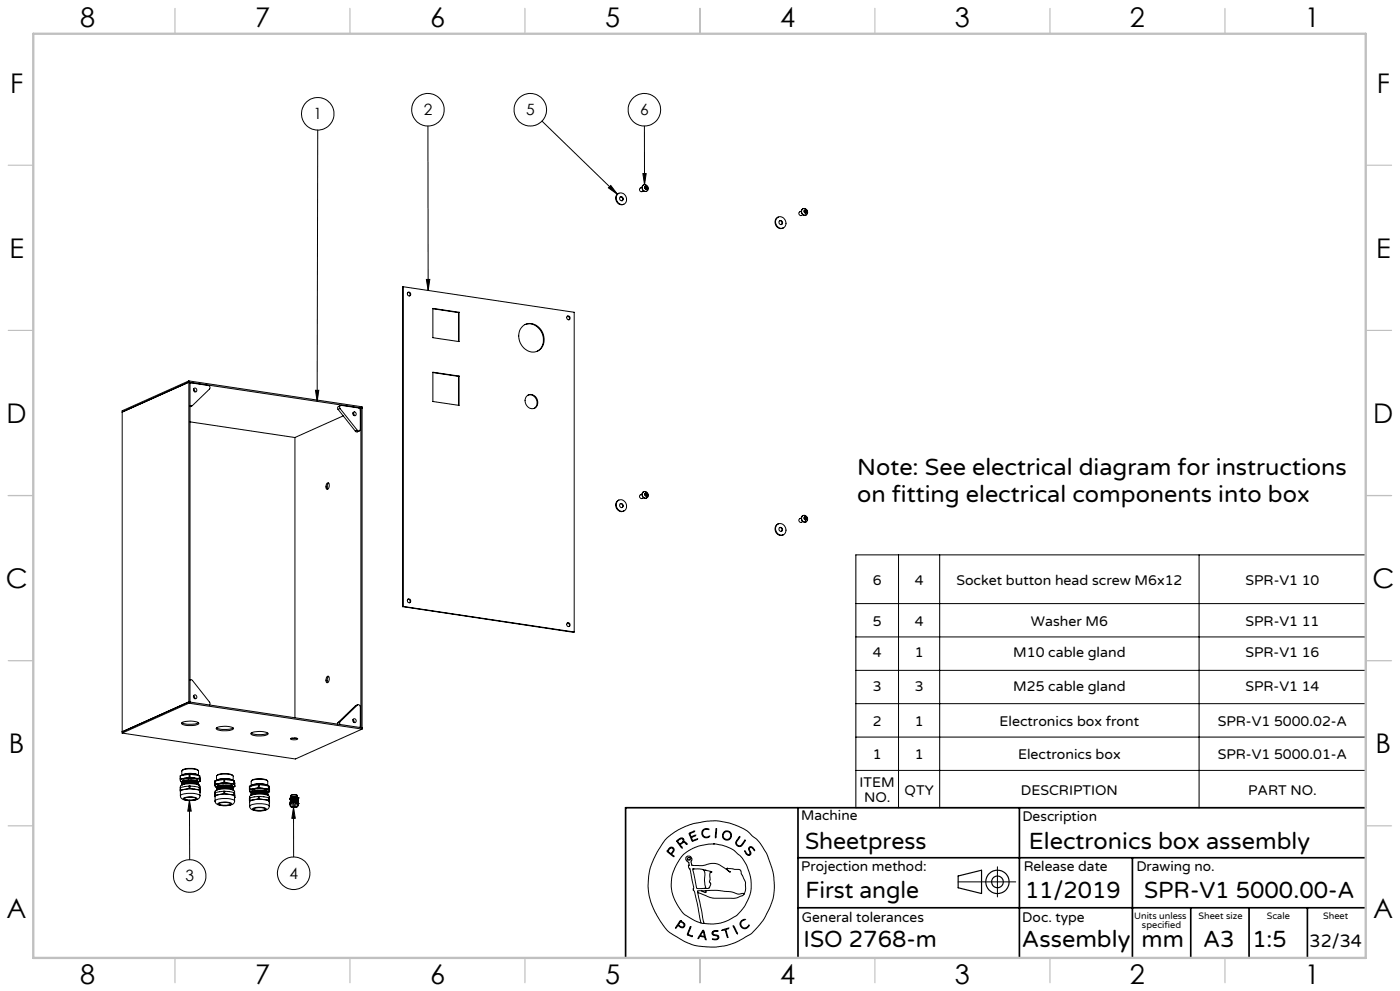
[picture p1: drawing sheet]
<svg xmlns="http://www.w3.org/2000/svg" width="420mm" height="297mm" viewBox="0 0 420 297" stroke-linecap="round" stroke-linejoin="round" font-family="sans-serif">
<g fill="none" stroke="#000" stroke-width=".3">
<path d="M95.3 39l-.2 81.3M128.4 37.8v49.2M162.6 36.3l22.6 21.9M193.3 37.8l.1 17.5M182.5 56.3l.7-.7 2 2.6zM185.5 58a1.75 1.75 0 0 1 2.3 1 1.75 1.75 0 0 1-1.1 2.3 1.93 1.93 0 0 1-1.7-1.3 1.93 1.93 0 0 1 .5-2zM185.7 57.9a1.81 1.81 0 0 0-.8 2.3 1.81 1.81 0 0 0 2.2 1M186.1 59a.67 .67 0 0 1 .7 .4 .67 .67 0 0 1-.2 .8M192.6 56.1l-.5 .2a.61 .61 0 0 0-.2 .8 .61 .61 0 0 0 .7 .3l.5-.2M192.9 52h1l-.5 3.3zM192.9 55.6a.98 .98 0 0 1 1.6 .6 .98 .98 0 0 1-1.4 1l-.4-1zM193.1 55.4a1.08 1.08 0 0 0-.4 1.3 1.08 1.08 0 0 0 1.3 .6"/>
<path d="M193.5 55.9v.5l.4 .3 .3-.2M193.5 55.9l.4-.1 .3 .3M193.5 55.9l.4 .2v.6l.1-.1M193.6 55.9l.4 .3M194 56.2v.4M194.2 56.1v.4M194.2 56.5l-.2 .1M194.2 56.1l-.2 .1M233 65.4a1.76 1.76 0 0 1 2.3 .2 1.76 1.76 0 0 1 .2 2.3 1.75 1.75 0 0 1-2.4-.1 1.75 1.75 0 0 1-.1-2.4zM233.5 65a1.8 1.8 0 0 0-.8 2.4 1.8 1.8 0 0 0 2.2 .9M233.9 66.1a.67 .67 0 0 1 .7 .4 .67 .67 0 0 1-.2 .8M240.4 63.2l-.5 .3a.61 .61 0 0 0-.2 .8 .61 .61 0 0 0 .7 .3l.5-.3"/>
<path d="M240.7 62.7a.98 .98 0 0 1 1.6 .6 .98 .98 0 0 1-1.4 1l-.4-.7zM240.9 62.5a1.07 1.07 0 0 0-.4 1.4 1.07 1.07 0 0 0 1.3 .5M240.9 62.5h.1M241.3 63.1h.3M241.4 63l.2 .1M241.6 63.1l.2 .4-.1 .3M241.6 63.1l.2 .2M241.8 63.3v.4M242 63.2l-.3-.3-.4 .2v.4l.4 .3M242 63.2v.4l-.3 .2M242 63.2l-.2 .1M121 85.9v95.8"/>
<path d="M121 85.9l51.3 7.7v95.8M121 85.9l-.2 .1v95.8M122.4 87.6a.61 .61 0 0 1 .6 .4 .61 .61 0 0 1-.2 .7M127.9 83.7h1l-.5 3.3zM129.9 92.4l7.8 1.2v8.8l-7.8-1.2zM129.9 92.5l7.6 1.2M137.5 93.7v8.7M137.7 93.6l-.2 .1M156.7 97.9a4 4 0 0 1 6.5 3.1 3.5 3.5 0 0 1-2 4.3 3.5 3.5 0 0 1-4.5-1.5 4.6 4.6 0 0 1 0-5.9zM157.5 97.3a4.6 4.6 0 0 1 5.3 5.9l-.7 1.3-1 .8M170.2 94.8a.64 .64 0 0 1 .6 .3 .64 .64 0 0 1-.2 .7M56.7 114.5l.3 .1v95.8h-.3"/>
<path d="M56.7 114.2l-20 8.9v96.6M56.7 114.5l-20 9M56.7 114.2v96.5M56.7 114.5l51.9 7.8h-.3M56.7 114.2l51.9 7.7v96.6M57.1 114.8l5.4 .7a.66 .66 0 0 1 .4 1.1l-5.2 5-.7-.1M58.1 116.6l.2 .2 .1 .6M94.7 117h.9l-.5 3.3zM129.9 111.5l7.8 1.2v8.8l-7.8-1.2zM129.9 111.7l7.6 1.1M137.5 112.8v8.7M137.7 112.7l-.2 .1"/>
<path d="M158 118.7a2.17 2.17 0 0 1 2.8 .3 2.17 2.17 0 0 1 .2 2.8 2.14 2.14 0 0 1-2.8 0 2.14 2.14 0 0 1-.4-2.8zM158.4 118.4a2.27 2.27 0 0 1 2.5 1.3 2.27 2.27 0 0 1-.7 2.7M57 126.4l31.5 4.7M57.6 121.6l-.6 .3M88.5 131.1v84M101.4 122.7l5.2 6.5M102 122.4a.55 .55 0 0 1-.1-.6 .55 .55 0 0 1 .5-.3l5.5 1 .2 .4v5.8a.49 .49 0 0 1-.3 .5 .49 .49 0 0 1-.6-.2M102 122.4l5.2 6.6M102 122.4l-.6 .3M102.2 121.5l-.8 .4v.8M103 124.6l-14.5 6.5M105.9 123.8l.3 .3v.5"/>
<path d="M107.2 129l-.6 .2M107.8 129.1l-.8 .4-.4-.3M108.3 122.3v95.8h.3l-51.9-7.7M108.3 122.3l-.4 .1M98.2 144.8l.1-.1a1.11 1.11 0 0 1-.3 1.9 1.54 1.54 0 0 1 .2-1.8zM98.6 144.8a1.53 1.53 0 0 0-.3 1.8M185.2 150.2a1.72 1.72 0 0 1 2.6 .7 1.72 1.72 0 0 1-1.1 2.4 1.95 1.95 0 0 1-1.5-3.1zM185.7 149.9a1.8 1.8 0 0 0-.8 2.3 1.8 1.8 0 0 0 2.2 .9M186.1 151a.64 .64 0 0 1 .7 .4 .64 .64 0 0 1-.2 .7M192.6 148.1l-.5 .2a.61 .61 0 0 0-.2 .8 .61 .61 0 0 0 .7 .3l.5-.2M192.9 147.5a.98 .98 0 0 1 1.6 .6 .98 .98 0 0 1-1.4 1l-.4-.7zM193.1 147.4a1.06 1.06 0 0 0-.4 1.3 1.06 1.06 0 0 0 1.3 .6"/>
<path d="M193.5 147.9l.4-.2 .3 .3M193.5 147.9v.4l.4 .3M193.5 147.9l.3 .1M193.6 147.8l.2 .2M193.8 148l.2 .3-.1 .3M193.8 148l.2 .1M194 148.1v.5M194.2 148v.4l-.3 .2M194.2 148l-.2 .1M233.3 157.1a1.75 1.75 0 0 1 2.3 1 1.75 1.75 0 0 1-1.1 2.3 1.92 1.92 0 0 1-1.7-1.3 1.92 1.92 0 0 1 .5-2zM233.5 157a1.8 1.8 0 0 0-.8 2.3 1.8 1.8 0 0 0 2.2 1M233.9 158.1a.67 .67 0 0 1 .7 .4 .67 .67 0 0 1-.2 .8"/>
<path d="M240.4 155.2l-.5 .2a.61 .61 0 0 0-.2 .8 .61 .61 0 0 0 .7 .3l.5-.2M240.7 154.7a.98 .98 0 0 1 1.6 .6 .98 .98 0 0 1-1.4 1l-.4-1zM240.9 154.5a1.07 1.07 0 0 0-.4 1.4 1.07 1.07 0 0 0 1.3 .5M240.9 154.5h.1M241.3 155l.4 .2v.5M241.4 155l.4 .3M241.8 155.3v.4M241.8 155.7l-.1 .1M242 155.1l-.3-.2-.4 .1v.5l.4 .3M242 155.1v.5M242 155.6l-.3 .2M242 155.6l-.2 .1"/>
<path d="M242 155.1l-.2 .2M122.4 179.6a.61 .61 0 0 1 .6 .4 .61 .61 0 0 1-.2 .7M256.8 166.3h152.9v75.8h-152.9zM269.6 166.3v75.8M281.9 166.3v75.8M359.7 166.3v75.8M120.8 181.8l51.5 7.6M121 181.7l-.2 .1M121 181.7l51.3 7.7M170.2 186.7a.63 .63 0 0 1 .6 .4 .63 .63 0 0 1-.2 .7M256.8 180.9h152.9M256.8 190.9h152.9"/>
<path d="M54.6 216.6a7 7 0 0 0 4.9 0M54.6 216.6a6.1 6.1 0 0 1 5 .1 2.3 2.3 0 0 1-2.4 .7h-.9a1.59 1.59 0 0 1-1.8-.7zM56.7 210.4l-20 8.9M56.7 210.7l-20 9M56.7 210.7l51.9 7.8M57.1 203.7l.6 .2 5.2 6.5 .1 .5-.2 .4M58.1 208.6l.3 .3v.5M64.9 218.2a7 7 0 0 0 5.1 0M65 218.1a6.1 6.1 0 0 1 5 .2 2.3 2.3 0 0 1-2.4 .7h-.9a1.59 1.59 0 0 1-1.8-.8zM75.3 219.8a6 6 0 0 1 5.1 0 2.41 2.41 0 0 1-2.4 .8h-.9a1.59 1.59 0 0 1-1.8-.8zM75.4 219.7a6.9 6.9 0 0 0 4.9 0M98.2 202.7a.62 .62 0 0 1 .7 .4 .62 .62 0 0 1-.2 .7v.3a.48 .48 0 0 1-.6 .5 .48 .48 0 0 1-.3-.7z"/>
<path d="M98.6 202.7a1.53 1.53 0 0 0-.3 1.9M101.4 216.5l-.1 .5M102 216.3l-.1 .4 .2 .5M102 216.3l-.6 .2M105.9 215.7l.3 .3v.5M106.6 211.6l-5.2 4.9M107.2 211.3a.57 .57 0 0 1 .6 0 .57 .57 0 0 1 .3 .5v5.8l-.2 .4M107.2 211.3l-5.2 5M107.2 211.3l-.6 .3M107.3 211.2l-.7 .4M108.6 218.5l-20 9-51.9-7.8M256.8 200.9h152.9"/>
<path d="M256.8 210.9h152.9M54 236.8l.1 .4M54 233.5l.1 .4M54.1 238.5a1.83 1.83 0 0 0 2.2 1.4h.8a2.72 2.72 0 0 0 2.9-1.2v-.2M54.1 233.9l.5 .4M54.1 233.9l.1 .4 .4 .1M54.1 238.5a4.4 4.4 0 0 1 3.7-.7h.4a1.95 1.95 0 0 1 1.8 .7M54.1 237.2v1.3M54.2 236.7l-.2 .1M54.2 233.4l-.2 .1M54.2 232.5l-.2 1M54.2 232.5v.9"/>
<path d="M54.5 234.6v.1M54.5 235v.1M54.6 235h.1M54.6 230.9a5.1 5.1 0 0 1 4.9 0M54.8 235.1l1.4-.4 1.7-.1 .9 .1 .7 .5M54.8 234.2a1.03 1.03 0 0 1 1.4-.9h1.2a2 2 0 0 1 1.9 .6v.3M54.8 232.4a5 5 0 0 1 4.5 0M54.9 234.6l-.2 .2M55 239.3a4.7 4.7 0 0 1 4.1 0 4.2 4.2 0 0 1-4.1 .1zM55.4 239.3l1.7-.4a1.31 1.31 0 0 1 1.6 .5l-.5 .3-1.2 .1a1.43 1.43 0 0 1-1.6-.5zM55.5 236.6l-1.1 .3-.3 .3M55.5 233.3a1.3 1.3 0 0 0-1.4 .6"/>
<path d="M55.5 236.6l-1.3 .1M55.5 233.3l-1.3 .1M56.6 233.8l-1.6 .2-.4 .3 .3 .4M56.6 233.8l-1.7 .4M56.6 233.8l2.2 .2M56.7 236.3h.3M56.7 235.6h.3M56.7 233h.3M56.7 232.1h.3M56.7 235.6l-2.5 .4-.2 .8M56.7 236.3l-1.2 .3M56.7 232.1v.9"/>
<path d="M56.7 235.6v.7M56.7 233l-1.2 .3M56.7 232.1l-2.5 .4M56.8 239.8l.1 17.9M56.8 239.8l.6 3.3h-1.1zM57 232.1v.9M57 235.6v.7M57 236.3l1.4 .2M57 235.6l2.8 .3M57 232.1l2.8 .3M57 233l1.4 .2M58.4 236.5l-2.9 .1"/>
<path d="M58.4 236.5l1.1 .3 .5 .4M58.4 233.2l-2.9 .1M58.4 233.2l1.1 .3 .5 .4M58.4 236.5l1.4 .1M58.4 233.2l1.4 .1M58.8 234a6.8 6.8 0 0 0-3.9 .3 7 7 0 0 1 4.4-.1M58.8 234l.5 .2M59.1 234.5a6.8 6.8 0 0 0-4.2 .1M59.1 234.5l.2 .1M59.3 234.9a6.5 6.5 0 0 0-4.4 .1M59.3 234.9a6.3 6.3 0 0 0-4.7 .3M59.3 234.7l.2-.1a3.8 3.8 0 0 0-3.7-.5l-1 .3-.2 .4"/>
<path d="M59.3 234.6a5.3 5.3 0 0 0-4.4 .1M59.3 234.9a5.4 5.4 0 0 0-4.4 .1M59.3 234.6a7.6 7.6 0 0 0-4.4 0M59.3 234.9l.1 .1M59.4 235l.1-.2a5.5 5.5 0 0 0-4.9 .2v.2a5.6 5.6 0 0 1 4.9 0M59.5 235.2h.1M59.5 234.5l-.7-.5-2-.1-1.7 .3-.5 .4M59.5 234.8l-.9-.5h-2.5a1.61 1.61 0 0 0-1.5 .7M59.5 232.4a5.3 5.3 0 0 0-5 0v-1.3a5.3 5.3 0 0 1 5 0v1.3M59.5 234.8h.1M59.8 236.6l.1 .1M59.8 235.9l.1 .1"/>
<path d="M59.8 233.3l.1 .1M59.8 232.4l.1 .1M59.8 232.4v.9M59.8 235.9v.7M59.9 236.7l.1 .5M59.9 232.5v.9M59.9 236v.7M59.9 233.4l.1 .5M59.9 232.5l.2 1.7M59.9 236l.1 .3M60 236.4v-.7a6.2 6.2 0 0 0-5.4-.5l-.5 .5 .1 1M60 233.9l-.9 .5"/>
<path d="M60 236.3l.1 1.2M60 237.2l.1 .3M60 233.9l.1 .3M60 237.2v1.3M60.1 237.5l-.1 .1M60.1 234.2l-.8 .2M64.4 238.3l.1 .5M64.4 235l.1 .5M64.5 237.6a1.1 1.1 0 0 1 1.5-1.1h2.2a2.39 2.39 0 0 1 2.2 .7v.7M64.5 235.5l.6 .4M64.5 235.5l.1 .3 .5 .1M64.6 238.3h-.2"/>
<path d="M64.6 237.6l-.2 .7M64.6 234.9l-.2 .1M64.6 234l-.2 1M64.6 234v.9M64.6 237.6v.7M64.9 236.5h.1M64.9 236.5v.1M65 232.5a5.4 5.4 0 0 1 5 .1v1.4a5.1 5.1 0 0 0-5.1 0zM65.1 232.4a5.1 5.1 0 0 1 4.7 0M65.2 236.6l1.4-.4h1.6l1.3 .2 .5 .3M65.2 235.7v-.3a4.5 4.5 0 0 1 4.5 0v.4M65.2 233.9a5 5 0 0 1 4.5 0"/>
<path d="M65.3 236.6l-.3 .2M65.3 236.2l-.2 .1M65.8 238.1l-1.2 .5-.1 1.7a2.94 2.94 0 0 0 3.3 1.2 2.09 2.09 0 0 0 2.6-1.4M65.8 234.8a1.29 1.29 0 0 0-1.3 .7M65.8 238.1l-1.2 .2M65.8 234.8l-1.2 .1M66.9 235.3l-1.7 .4-.1 .3 .2 .2a5.4 5.4 0 0 1 4.4-.1M66.9 235.3l-1.6 .5M66.9 235.3l2.3 .2M67.1 237.8h.3M67.1 237.1h.3M67.1 234.5h.3"/>
<path d="M67.1 233.6h.3M67.1 237.8l-1.3 .3M67.1 233.6v.9M67.1 237.1v.7M67.1 237.1l-2.5 .5M67.1 234.5l-1.3 .3M67.1 233.6l-2.5 .4M67.4 237.8l1.4 .3M67.4 233.6v.9M67.4 237.1v.7M67.4 237.1l2.7 .4M67.4 233.6l2.7 .4"/>
<path d="M67.4 234.5l1.4 .3M68.8 238.1h-3M68.8 238.1l1.1 .2 .5 .4M68.8 234.8h-3M68.8 234.8l1.3 .3 .3 .3M68.8 238.1l1.3 .1M68.8 234.8l1.3 .1M69.2 235.5a6.7 6.7 0 0 0-3.9 .3M69.2 235.5l.5 .3M69.5 236.4a6.4 6.4 0 0 0-4.2 .1M69.5 236.4l.2 .1M69.7 236.5a5.4 5.4 0 0 0-4.5 .1"/>
<path d="M69.7 235.8a6.9 6.9 0 0 0-4.4 0M69.7 236.5a7.3 7.3 0 0 0-4.4 .1M69.7 236.5h.1M69.7 236.1a6.4 6.4 0 0 0-4.4 .1M69.7 236.3l.2-.2a1.42 1.42 0 0 0-1.6-.6h-1.3a1.99 1.99 0 0 0-2 .8v.1M69.7 236.1a7.7 7.7 0 0 0-4.4 .1M69.8 236.6l.1-.1a2.24 2.24 0 0 0-2.4-.6h-.4a2.37 2.37 0 0 0-2.2 .7l.1 .2M69.9 236.7h.1M70 236l-.8-.4-1.9-.2-1.6 .3-.8 .5M70 236.4a4.4 4.4 0 0 0-4.1-.4l-.7 .2-.3 .3M70 236.7v.1a5.6 5.6 0 0 0-4.9 0M70 236h.1"/>
<path d="M70.1 238.2l.2 .1M70.1 237.5l.2 .1M70.1 234.9h.2M70.1 234h.2M70.1 234v.9M70.1 237.5v.7M70.3 238.3l.1 .4M70.3 234v.9M70.3 237.6v.7M70.3 234.9l.1 .5M70.3 234l.1 1.7M70.3 237.6l.1 .3"/>
<path d="M70.4 235.4l-.2 .3-.7 .3M70.4 237.9v1.1M70.4 238.7v.3M70.4 235.4v.3M70.4 238.7v1.4M70.4 239v.1M70.4 235.7l-.7 .2M74.8 239.9l.1 .4M74.8 236.6l.1 .4M74.9 239.1a1.11 1.11 0 0 1 1.5-1l2.2-.1a2.53 2.53 0 0 1 2.2 .8v.7M74.9 237l.5 .4h-.4zM75 239.9h-.2"/>
<path d="M75 239.1l-.2 .8M75 236.5l-.2 .1M75 235.6l-.2 1M75 235.6v.9M75 239.1v.8M75.4 238.1h.1M75.4 237.7v.1M75.4 238.1v.1M75.4 234a5.1 5.1 0 0 1 4.9 0M75.5 234a5.6 5.6 0 0 1 4.8 .2v1.3a5 5 0 0 0-4.9 0zM75.6 237.3v-.3a4.5 4.5 0 0 1 4.5 0v.3M75.6 235.5a5 5 0 0 1 4.5 0"/>
<path d="M75.7 237.7l-.2 .2M75.9 237.6l-.2 .1M76.2 239.7l-1.2 .5-.1 1.4M76.2 236.4a1.3 1.3 0 0 0-1.3 .6M76.2 239.7l-1.2 .2M76.2 236.4l-1.2 .1M77.3 236.9l-1.7 .3-.2 .4 .3 .2M77.3 236.9l-1.6 .4M77.3 236.9l2.3 .2M77.5 239.4h.3M77.5 238.7h.3M77.5 236.1h.3"/>
<path d="M77.5 235.2h.3M77.5 239.4l-1.3 .3M77.5 235.2v.9M77.5 238.7v.7M77.5 238.7l-2.5 .4M77.5 236.1l-1.3 .3M77.5 235.2l-2.5 .4M77.8 239.4l1.4 .2M77.8 235.2v.9M77.8 238.7v.7M77.8 238.7l2.7 .3M77.8 235.2l2.7 .3"/>
<path d="M77.8 236.1l1.4 .2M79.2 239.6l-3 .1M79.2 239.6l1.1 .3 .5 .4M79.2 236.3l-3 .1M79.2 236.3l1.3 .3 .3 .4M79.2 239.6l1.3 .1M79.2 236.3l1.3 .1M79.6 237.1a6.8 6.8 0 0 0-3.9 .3M79.6 237.1l.5 .2M79.9 237.6l.2 .1M79.9 237.6a6.8 6.8 0 0 0-4 .1M80.1 238a6.3 6.3 0 0 0-4.7 .3"/>
<path d="M80.1 238a5.4 5.4 0 0 0-4.5 .2l1.4-.4 1.6-.1 1.3 .2 .4 .4M80.1 237.8l.2-.1a3.8 3.8 0 0 0-3.7-.5l-1.1 .3-.1 .4M80.1 237.7a5.3 5.3 0 0 0-4.5 .1M80.1 237.3a7 7 0 0 0-4.4 .1M80.1 238l.1 .1M80.1 238a6.6 6.6 0 0 0-4.4 .1M80.1 237.7a7.6 7.6 0 0 0-4.4 0M80.2 238.1h.1a2.24 2.24 0 0 0-2.4-.7h-.4a2.37 2.37 0 0 0-2.1 .8v.1a5.6 5.6 0 0 1 4.9 0M80.3 238.3h.1M80.3 237.6l-.7-.5-1.8-.1-1.9 .3-.5 .4M80.3 238a2.93 2.93 0 0 0-2.8-.6h-.6a1.62 1.62 0 0 0-1.5 .7M80.5 239.7l.2 .1"/>
<path d="M80.5 239l.2 .1M80.5 236.4l.2 .1M80.5 235.5l.2 .1M80.5 235.5v.9M80.5 239v.7M80.7 239.1l.2 1.5M80.7 239.8l.1 .5M80.7 235.6v.9M80.7 239.1v.7M80.7 236.5l.1 .5M80.7 235.6l.2 1.7M80.8 237l-.3 .3-.6 .2"/>
<path d="M80.8 237l.1 .3M80.9 237.3l-.8 .2M86.9 239.6h.1M87 239.6l.3 .2M87.1 239.5l.1 .3M87.1 239.5l-.2 .1M87.2 221.4l.7-.2a1.13 1.13 0 0 1 1.4 .3l-.8 .2a1.05 1.05 0 0 1-1.3-.3zM87.2 239.9h.1M87.2 238.4l.7-.2 1.1 .1 .2 .1v.6l-.8-.2-1.2 .2zM87.3 238.4l.6-.2 1.3 .2M87.3 239v.3M87.3 239.3l-.2 .2"/>
<path d="M87.3 239l-.4 .3v.3M87.3 239.7a1.32 1.32 0 0 1 1.8 0M87.4 239.7l.8-.1 .9 .1zM87.4 238.9l1.3-.1 .4 .2M87.4 239.9h1.7zM87.4 221.3h1.6M87.4 239.3h-.1M87.4 238.9l-.1 .1M87.4 238.9v.4M87.4 239.3h.6M88 239.3l1.1 .1M88 239.3l-.9 .2"/>
<path d="M88.4 239.6h-.9l-.2 .3M88.4 239.6l-1.1 .2M88.4 239.6l.7 .1M88.5 221.2v.1M88.6 239.3h.1M88.6 238.9h.1M88.6 238.9v.4M88.6 238.9h-1.2M88.6 239.3h-.6M88.7 238.9v.4M88.7 239.3l.4 .1M88.7 238.9l.8 .2"/>
<path d="M89.1 239.9l-1.1-.2-.7 .3M89.1 239.4l.3 .3M89.1 239.4l.4 .1M89.2 239.9h.1M89.2 240h.1M89.2 239.9l-1.1-.3-.6 .1-.2 .3a1.56 1.56 0 0 1 1.9-.1l-.1 .1M89.2 240l-1-.3-1 .4M89.4 239.7l-.3 .1M89.4 239.7l-.2 .1M89.5 239.1h.1M89.5 239.1v.4M89.5 239.5l-.1 .2"/>
<path d="M256.8 220.9h152.9M256.8 230.9h152.9M64.5 240.1a4.2 4.2 0 0 1 3.7-.8 2.68 2.68 0 0 1 2.2 .8M65.5 240.7l2.4-.3a1.53 1.53 0 0 1 1.6 .6 4.6 4.6 0 0 1-4.1-.1zM65.8 240.8l.5-.2 1.2-.1a1.34 1.34 0 0 1 1.6 .5l-.4 .2-1.3 .1a1.34 1.34 0 0 1-1.6-.5zM74.9 241.6a1.83 1.83 0 0 0 2.1 1.4h.9a2.72 2.72 0 0 0 2.9-1.2v-.2M74.9 241.6a6.3 6.3 0 0 1 5.8-.1l.1 .1M75.8 242.4a4.6 4.6 0 0 1 4.1 0 4.2 4.2 0 0 1-4.1 .1zM76.2 242.4l1.7-.4a1.31 1.31 0 0 1 1.6 .5l-.5 .3-1.2 .1a1.31 1.31 0 0 1-1.6-.5zM80.8 240.3l.1 .3M80.8 240.3v1.3M80.9 240.6l-.1 .1"/>
<path d="M87 241h.1M87.1 241.4a1.49 1.49 0 0 0 2.3 .1v-.1M87.1 241.4l.8-.2 1.5 .2M87.1 240.8v.6M87.1 240.8l-.2 .1M87.2 240.1h.1M87.2 240.1l1-.2 1 .2M87.3 240.4l-.4 .3v.2M87.3 240.7l-.2 .1M87.3 240.4v.3M87.4 240.6l-.1 .1M87.4 240.3l-.1 .1"/>
<path d="M87.4 240.6h.6M87.4 240.3v.3M87.5 241.7h1.5a.89 .89 0 0 1-1.3 .3zM87.6 241.7l.3-.1a.59 .59 0 0 1 .9 .3l-.7 .1zM88 240.6l-.9 .2M88 240.6l1.1 .1M88.1 242l.5 3.2h-1zM88.1 242v14.8M88.6 240.6h.1M88.6 240.3h.1M88.6 240.3h-1.2M88.6 240.3v.3"/>
<path d="M88.6 240.6h-.6M88.7 240.6l.4 .1M88.7 240.3v.3M88.7 240.3l.8 .2v.3M89.1 240.7l.3 .2M89.1 240.7l.4 .1M89.1 240l-1-.1-.7 .2 1-.2 .7 .1-1-.1-.8 .2M89.1 240.1l.1-.1a1.98 1.98 0 0 0-2 .1l1.3-.2 .7 .2M89.2 240.1h.1M89.4 240.5l-.1-.4-1.4-.1-.7 .1-.1 .5M89.4 240.9v.5M89.5 240.8h.1"/>
<path d="M89.5 240.8l-.1 .2M200.2 251.1l3.5-2.5 3.4-1.5 4.8-1 3.1-.1 3.5 .6 3.9 1.4 1.8 1.1 3.1 2.7 2.7 4 1.3 3.5 .8 3.1 .2 4-.3 2.7-1 2.8-1.8 3.5-2.1 2.7a16.9 16.9 0 0 1-5.7 4l-3.2 1.2-3.1 .5-4.1-.1-2.6-.4-3.3-1.3-4.2-2.5-.9-.9-1.7-2.2-1.7-2.9-1.5-3.6-.6-2.9v-3.5l.5-3.1 1-2.8 1.6-2.9zM200.9 254.1l.7-.2 .5 .3 .1 .6-.3 .6a.64 .64 0 0 0-.3 .7 .64 .64 0 0 0 .6 .5l-.1 .2-1.5-1.3a.52 .52 0 0 1-.5-.4 .52 .52 0 0 1 .4-.6zM200.9 254.4l.4-.3 .4 .1 .3 .5-.1 .4a.66 .66 0 0 1-.5 .6 .66 .66 0 0 1-.8-.4l-.2-.3zM203 252l1.1-.8 .6-.1 .4 .5v.6l.6 .3 .4 .5-.9-.5-.7 .3a.5 .5 0 0 0-.4 .5 .5 .5 0 0 0 .4 .5l.1 .4-1.6-2zM203.4 251.9l.8-.5h.6l.2 .7-.5 .5a.59 .59 0 0 1-.6 .3 .59 .59 0 0 1-.5-.6l-.1-.2zM206.7 249.7l1.7-.6-1.2 .6a.66 .66 0 0 0 .2 .9 .66 .66 0 0 0 .9-.2l.4-.1-1.2 .7 .3 .9 1.3-.5 .2 .1-1.4 .6a1.39 1.39 0 0 1-.8-1.4zM208.2 249.1h.1M210.9 248.7l.7-.3 1.1 .1v.2l-.9-.2-.6 .2-.4 .6v.6l.5 .9 .6 .1 1-.2-1 .4-.9-.3-.5-1zM214 252.9h.1M214 252.9l2.7 .4 2.4 .9 1.1 .6 2.4 2.3 1.3 2.1 1.1 2.9 .3 1.9v2.6l-.4 1.8-1.4 3-2.6 3-2.6 1.5-2.3 .8-1.9 .2-2.9-.1M214 252.9l-4.4 .7-2.3 .9-2.1 1.4-1.2 1.4-1.3 2.3-1.1 3-.2 2.2 .2 2.5 .6 2 1.4 2.6 1.8 2.2 3 1.8 1.9 .7"/>
<path d="M214.9 248.4l-.1 2.5-.2 .2zM221.8 250.8l.2 .1-1.1 1.5 .1 .5 .4 .5h.9l1.1-1.6h.2l-1.1 1.7-.5 .2-.9-.3-.4-.7zM223.4 255l.9 1.1h.4l.3-.2-.4-1.4 .3-.7 .8 .1 .7 .9-.1 .2-.7-.9-.6-.1-.2 .5 .5 1.3-.5 .6-.9-.4zM299.2 259.8v9M204 276h.4l1.1 1-.1 .6-.4 .4-1-.2a.62 .62 0 0 0-.7-.3 .62 .62 0 0 0-.5 .6h-.2zM204.2 275.9h.1M204.2 276.2l.9 .7 .1 .5-.4 .4-.7-.2a.52 .52 0 0 1-.5-.4 .52 .52 0 0 1 .3-.6zM204.2 276.2h.1M207 277.8l.3-.1-.1 .3-.4 1.1a.7 .7 0 0 0-.3 .9 .7 .7 0 0 0 .8 .4l.5 .3-1.6-.6zM207.8 260.5l1 4.9a.82 .82 0 0 0 1.2 .9l1.5-.1M207.9 260.5h2.5l2.8 .7 .4 .2h-.2a.26 .26 0 0 0-.3-.1 .26 .26 0 0 0-.1 .4v1.9l-.2 .7 .4 .4-.1 .6-.4 .9h-1.2M207.9 260.5h-.1"/>
<path d="M207.9 260.4h.1M209.3 267.4l1.9 9.4M209.3 267.4l3.6 1.6 1.3 .2h6.3l2.3-.8 .4-.4M210.3 276.6l.9 .2M210.4 267h-1.1v.4M210.6 260.6l.5 .2 .4 .8-.2 2.5 .4 1.9-.2 .2M210.8 278.9l.1-.1a4.2 4.2 0 0 1 .9 2.6l-.1 .3-.1-.3a.68 .68 0 0 0-1-.7 .79 .79 0 0 0-1 .6l-.2-.1zM210.9 279.2l.4 1.3-.6 .1a.43 .43 0 0 1-.5-.3 .43 .43 0 0 1 .3-.6zM210.9 279.2h.1M211.5 260.8h.1M211.8 266.9l3.4-.1 4.3 .5 2.1 .7 1.5-.2 .1 .2M211.8 266.9v.6l-1.4-.5"/>
<path d="M211.8 266.9l-1.4 .1M213.8 279.2l.6-.3 1 .1-1.2 .2-.3 .3 .2 .5 1.4 .5 .2 .5-.4 .5-.5 .2-1.1-.2v-.2l1.4 .1 .3-.3-.2-.5-1.5-.5-.1-.5zM216.5 278.7l2.2-.5-.9 .4 .5 2.4-.8-2.3zM220 277.5l1.2 2.4zM222.4 275.9l.7-.3h.5l-.9 .4-.4 .5v.7l.5 .7 1 .2 .8-.9a.32 .32 0 0 1 .2 .4 .32 .32 0 0 1-.4 .2l-.8 .5-1-.2-.6-1.1zM223.2 268l.5-1.3v-2.3l-1.3-2.5-.2-1-.6-.3-3.5-.3a.85 .85 0 0 0 .8 .9l.2 .2-3-2-1.4-.6h-1.5l-2.4 .6h-3.2l-.3-1.1 .3-.6-.2-.6-.5-.5-.8 .1-.3 .3-.1 .5 1 1.1 .1 .7-.3 .1 .1 .3 .1 .6 .3 .2 1.1 5.3-.1 1a4.1 4.1 0 0 1 .8 2.6l1.5 7.2M287.4 264.3h17.3"/>
<circle cx="95.3" cy="34.1" r="4.9"/>
<circle cx="128.4" cy="32.9" r="4.9"/>
<circle cx="159.1" cy="32.9" r="4.9"/>
<circle cx="193.3" cy="32.9" r="4.9"/>
<circle cx="186.4" cy="59.5" r=".59"/>
<circle cx="193.8" cy="56.2" r=".48"/>
<circle cx="234.2" cy="66.7" r=".59"/>
<circle cx="241.6" cy="63.3" r=".49"/>
<circle cx="122.7" cy="88.2" r=".55"/>
<circle cx="170.6" cy="95.3" r=".56"/>
<circle cx="58.6" cy="116.9" r=".56"/>
<circle cx="106.4" cy="124" r=".56"/>
<circle cx="186.4" cy="151.5" r=".59"/>
<circle cx="193.8" cy="148.1" r=".49"/>
<circle cx="234.2" cy="158.6" r=".58"/>
<circle cx="241.6" cy="155.3" r=".48"/>
<circle cx="122.7" cy="180.1" r=".56"/>
<circle cx="170.5" cy="187.3" r=".55"/>
<circle cx="58.5" cy="208.9" r=".54"/>
<circle cx="106.3" cy="216" r=".56"/>
<circle cx="206.6" cy="257.4" r=".42"/>
<circle cx="218.1" cy="250.4" r="1.37"/>
<circle cx="218.1" cy="250.4" r="1.16"/>
<circle cx="56.9" cy="262.5" r="4.9"/>
<circle cx="88.1" cy="261.7" r="4.9"/>
</g>
<g fill="none" stroke="#000" stroke-width=".35">
<path d="M287.4 262.5l7.1-1.7v7l-7.1-1.7z"/>
<circle cx="299.2" cy="264.3" r="3.5"/>
<circle cx="299.2" cy="264.3" r="1.75"/>
</g>
<path d="M239.4 257.1h170.3M239.4 242.1v44.8M305.8 242.1v44.8M339.7 257.1v29.9M409.7 242.1h-222v45M239.4 272.1h170.3M357.2 272.1v14.8M374.7 272.1v14.8M392.2 272.1v14.8" fill="none" stroke="#000" stroke-width=".5"/>
<g fill="none" stroke="#c0c0c0" stroke-width=".35">
<path d="M52.5 2.5v7.5M105 2.5v7.5M157.5 2.5v7.5M210 2.5v7.5M262.5 2.5v7.5M315 2.5v7.5M367.5 2.5v7.5M2.5 49.5h7.5M410 49.5h7.5M2.5 99h7.5M410 99h7.5M2.5 148.5h7.5"/>
<path d="M410 148.5h7.5M2.5 198h7.5M410 198h7.5M2.5 247.5h7.5M410 247.5h7.5M52.5 287v7.5M105 287v7.5M157.5 287v7.5M210 287v7.5M262.5 287v7.5M315 287v7.5M367.5 287v7.5"/>
</g>
<path d="M10 10.1h399.7v277h-399.7z" fill="none" stroke="#c0c0c0" stroke-width=".7"/>
<path d="M56.8 239.8l.6 3.3h-1.1zM88.1 242l.5 3.2h-1zM192.9 52h1l-.5 3.3zM182.5 56.3l.7-.7 2 2.6zM127.9 83.7h1l-.5 3.3zM94.7 117h.9l-.5 3.3z" fill="#000"/>
<g font-size="8.1">
<text x="24" y="8">8</text>
<text x="76.5" y="8">7</text>
<text x="129" y="8">6</text>
<text x="181.5" y="8">5</text>
<text x="234" y="8">4</text>
<text x="286.5" y="8">3</text>
<text x="339" y="8">2</text>
<text x="391.5" y="8">1</text>
<text x="3" y="27.7">F</text>
<text x="413" y="27.7">F</text>
<text x="2.8" y="77.2">E</text>
<text x="412.8" y="77.2">E</text>
<text x="2" y="126.7">D</text>
<text x="412" y="126.7">D</text>
<text x="1.7" y="176.2">C</text>
<text x="411.7" y="176.2">C</text>
<text x="2.7" y="225.7">B</text>
<text x="412.7" y="225.7">B</text>
<text x="2" y="275.2">A</text>
<text x="412" y="275.2">A</text>
<text x="24" y="295">8</text>
<text x="76.5" y="295">7</text>
<text x="129" y="295">6</text>
<text x="181.5" y="295">5</text>
<text x="234" y="295">4</text>
<text x="286.5" y="295">3</text>
<text x="339" y="295">2</text>
<text x="391.5" y="295">1</text>
</g>
<g font-size="7.1">
<text x="257.2" y="142.4">Note: See electrical diagram for instructions</text>
<text x="257.2" y="150.5">on fitting electrical components into box</text>
<text x="241.5" y="254.4">Sheetpress</text>
<text x="308.7" y="254.4">Electronics box assembly</text>
<text x="241.6" y="269.2">First angle</text>
<text x="307.5" y="269.2">11/2019</text>
<text x="343.2" y="269.2">SPR-V1 5000.00-A</text>
<text x="241.1" y="283.7">ISO 2768-m</text>
<text x="306.6" y="283.9">Assembly</text>
<text x="342.5" y="283.9">mm</text>
<text x="360.9" y="283.8">A3</text>
<text x="375.7" y="283.9">1:5</text>
</g>
<text font-size="5.4" x="392.9" y="283.8">32/34</text>
<g font-size="4.7">
<text x="94" y="35.7">1</text>
<text x="127.1" y="34.5">2</text>
<text x="157.8" y="34.5">5</text>
<text x="192" y="34.5">6</text>
<text x="86.8" y="263.4">4</text>
<text x="55.6" y="264.2">3</text>
</g>
<g font-size="4.2">
<text x="261.8" y="175.2">6</text>
<text x="274.4" y="175.2">4</text>
<text x="286.9" y="175.2">Socket button head screw M6x12</text>
<text x="373.6" y="175.2">SPR-V1 10</text>
<text x="261.8" y="187.5">5</text>
<text x="274.4" y="187.5">4</text>
<text x="309.3" y="187.5">Washer M6</text>
<text x="373.6" y="187.5">SPR-V1 11</text>
<text x="261.8" y="197">4</text>
<text x="274.4" y="197">1</text>
<text x="304" y="197">M10 cable gland</text>
<text x="373.6" y="197">SPR-V1 16</text>
<text x="261.8" y="207">3</text>
<text x="274.4" y="207">3</text>
<text x="304" y="207">M25 cable gland</text>
<text x="373.6" y="207">SPR-V1 14</text>
<text x="261.8" y="217.5">2</text>
<text x="274.4" y="217.5">1</text>
<text x="299.9" y="217.5">Electronics box front</text>
<text x="365.3" y="217.5">SPR-V1 5000.02-A</text>
<text x="261.8" y="227.5">1</text>
<text x="274.4" y="227.5">1</text>
<text x="305.4" y="227.5">Electronics box</text>
<text x="365.3" y="227.5">SPR-V1 5000.01-A</text>
<text x="257.9" y="236">ITEM</text>
<text x="271.4" y="238.1">QTY</text>
<text x="306.3" y="238.1">DESCRIPTION</text>
<text x="374.4" y="238.1">PART NO.</text>
<text x="240.4" y="245.9">Machine</text>
<text x="259.2" y="240.2">NO.</text>
<text x="306.7" y="246.1">Description</text>
<text x="240.4" y="261.1">Projection method:</text>
<text x="307.1" y="261">Release date</text>
<text x="340.9" y="261">Drawing no.</text>
<text x="240.5" y="276.4">General tolerances</text>
<text x="306.7" y="276.3">Doc. type</text>
</g>
<g font-size="2.8">
<text x="340.3" y="275.3">Units unless</text>
<text x="359.6" y="275.3">Sheet size</text>
<text x="380" y="275.3">Scale</text>
<text x="396.9" y="275.3">Sheet</text>
<text x="342.6" y="278.2">specified</text>
</g>
</svg>
